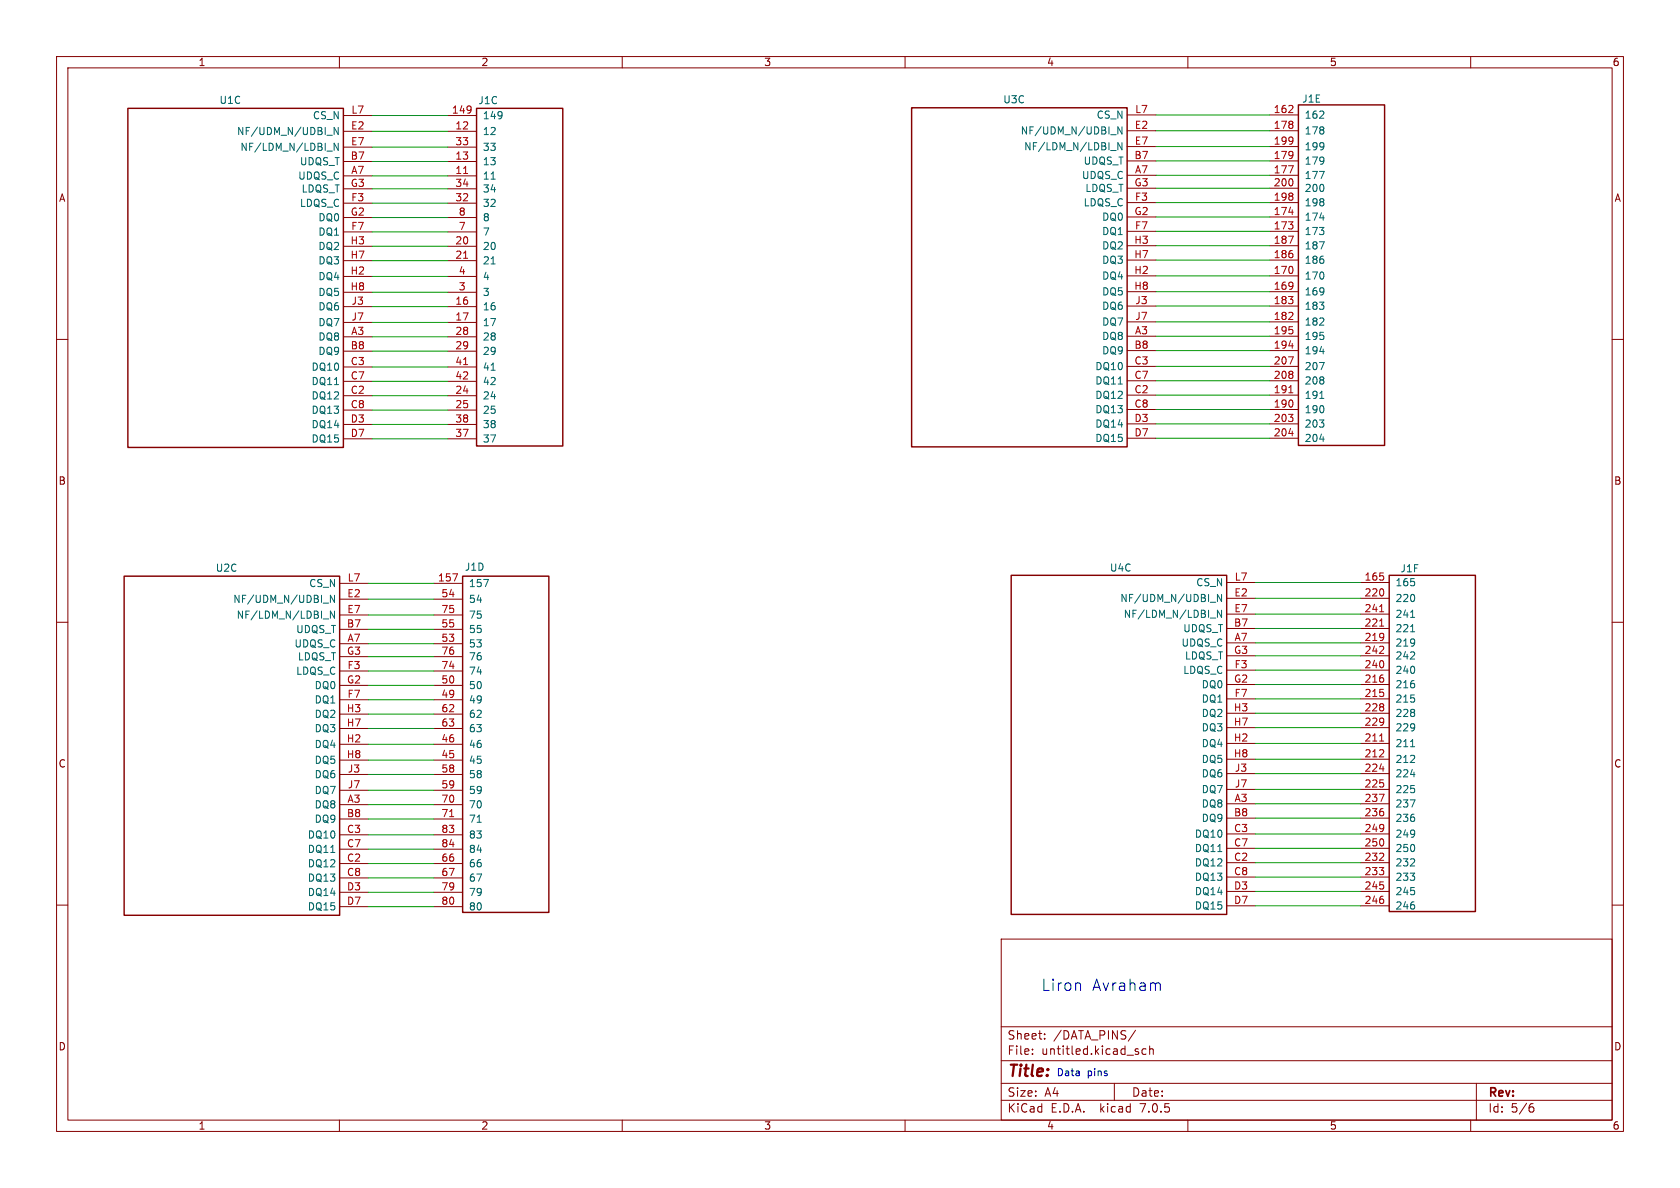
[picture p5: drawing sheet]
<svg xmlns="http://www.w3.org/2000/svg" width="297mm" height="210mm" viewBox="0 0 297 210" stroke-linecap="round" stroke-linejoin="round" font-family="sans-serif">
<g fill="none" stroke="#840000" stroke-width=".18">
<path d="M10 10h277v190h-277zM12 12h273v186h-273zM60 10v2M110 10v2M160 10v2M210 10v2M260 10v2M60.7 31.1h5.1M60.7 23.2h5.1M60.7 28.5h5.1M60.7 20.4h5.1M60.7 35.9h5.1"/>
<path d="M60.7 26h5.1M60.7 33.4h5.1M60.7 38.5h5.1M79.2 31.1h5.1M79.2 23.2h5.1M79.2 28.5h5.1M79.2 20.4h5.1M79.2 35.9h5.1M79.2 26h5.1M79.2 33.4h5.1M79.2 38.5h5.1M199.3 31h5"/>
<path d="M199.3 28.4h5M199.3 23.1h5M199.3 25.9h5M199.3 35.8h5M199.3 38.4h5M199.3 33.3h5M199.3 20.3h5M224.5 31h5M224.5 28.4h5M224.5 23.1h5M224.5 25.9h5M224.5 35.8h5"/>
<path d="M224.5 38.4h5M224.5 33.3h5M224.5 20.3h5M10 60h2M60.7 54.2h5.1M60.7 57h5.1M60.7 43.5h5.1M60.7 46.1h5.1M60.7 59.5h5.1M60.7 51.7h5.1M60.7 48.9h5.1M60.7 41h5.1"/>
<path d="M79.2 54.2h5.1M79.2 57h5.1M79.2 43.5h5.1M79.2 46.1h5.1M79.2 59.5h5.1M79.2 51.7h5.1M79.2 48.9h5.1M79.2 41h5.1M199.3 59.4h5M199.3 40.9h5M199.3 48.8h5M199.3 43.4h5"/>
<path d="M199.3 46h5M199.3 51.6h5M199.3 54.1h5M199.3 56.9h5M224.5 59.4h5M224.5 40.9h5M224.5 48.8h5M224.5 43.4h5M224.5 46h5M224.5 51.6h5M224.5 54.1h5M224.5 56.9h5"/>
<path d="M285 60h2M60.7 70h5.1M60.7 72.5h5.1M60.7 62.1h5.1M60.7 77.6h5.1M60.7 75h5.1M60.7 64.9h5.1M60.7 67.4h5.1M79.2 70h5.1M79.2 72.5h5.1M79.2 62.1h5.1M79.2 77.6h5.1"/>
<path d="M79.2 75h5.1M79.2 64.9h5.1M79.2 67.4h5.1M199.3 62h5M199.3 69.9h5M199.3 64.8h5M199.3 67.3h5M199.3 72.4h5M199.3 74.9h5M199.3 77.5h5M224.5 62h5M224.5 69.9h5"/>
<path d="M224.5 64.8h5M224.5 67.3h5M224.5 72.4h5M224.5 74.9h5M224.5 77.5h5M10 110h2M60 113.8h5.1M60 111.3h5.1M60 105.9h5.1M60 108.7h5.1M60 118.6h5.1M60 116.1h5.1"/>
<path d="M60 103.1h5.1M76.7 113.8h5.1M76.7 111.3h5.1M76.7 105.9h5.1M76.7 108.7h5.1M76.7 118.6h5.1M76.7 116.1h5.1M76.7 103.1h5.1M216.9 103h5M216.9 113.6h5M216.9 105.8h5M216.9 111.1h5"/>
<path d="M216.9 118.5h5M216.9 108.6h5M216.9 115.9h5M240.5 103h5.1M240.5 113.6h5.1M240.5 105.8h5.1M240.5 111.1h5.1M240.5 118.5h5.1M240.5 108.6h5.1M240.5 115.9h5.1M285 110h2M60 123.7h5.1"/>
<path d="M60 121.2h5.1M60 131.6h5.1M60 126.2h5.1M60 128.8h5.1M60 134.4h5.1M60 136.9h5.1M60 139.7h5.1M76.7 123.7h5.1M76.7 121.2h5.1M76.7 131.6h5.1M76.7 126.2h5.1M76.7 128.8h5.1"/>
<path d="M76.7 134.4h5.1M76.7 136.9h5.1M76.7 139.7h5.1M216.9 131.4h5M216.9 134.2h5M216.9 123.5h5M216.9 121h5M216.9 136.8h5M216.9 139.5h5M216.9 126.1h5M216.9 128.6h5M240.5 131.4h5.1"/>
<path d="M240.5 134.2h5.1M240.5 123.5h5.1M240.5 121h5.1M240.5 136.8h5.1M240.5 139.5h5.1M240.5 126.1h5.1M240.5 128.6h5.1M10 160h2M60 142.2h5.1M60 144.8h5.1M60 152.7h5.1M60 147.6h5.1"/>
<path d="M60 150.1h5.1M60 155.2h5.1M60 157.7h5.1M76.7 142.2h5.1M76.7 144.8h5.1M76.7 152.7h5.1M76.7 147.6h5.1M76.7 150.1h5.1M76.7 155.2h5.1M76.7 157.7h5.1M216.9 152.5h5M216.9 155h5"/>
<path d="M216.9 144.6h5M216.9 142.1h5M216.9 157.6h5M216.9 147.4h5M216.9 150h5M240.5 152.5h5.1M240.5 155h5.1M240.5 144.6h5.1M240.5 142.1h5.1M240.5 157.6h5.1M240.5 147.4h5.1M240.5 150h5.1"/>
<path d="M285 160h2M60 160.3h5.1M76.7 160.3h5.1M177 166h108v32h-108zM216.9 160.1h5M240.5 160.1h5.1M60 198v2M110 198v2M160 198v2M177 194.5h108M177 191.5h108M177 187.5h108"/>
<path d="M177 181.5h108M182.5 186.3v.1M182.5 185.5v.1M184.7 183.6v.1M184.7 182.8v.1M197 191.5v3M200.7 182.1l-1.2 2M201.1 185.9l.2 .2-.2 .3M201.1 185.4l.1 .1M202.6 185.5l-.4-.1-.3 .3v.4l.1 .2h.6M203.2 185.5l.3-.1 .3 .1 .1 .9M203.2 184.9v1.5"/>
<path d="M210 198v2M260 198v2M261 191.5v6.5M270.5 195.7h.4l.3 .3-.2 .5h-.5M271 195.1l-.5 .1"/>
</g>
<path d="M22.6 19.2h38.1v59.9h-38.1zM84.3 19.2h15.2v59.6h-15.2zM161.2 19.1h38.1v59.9h-38.1zM229.5 18.5h15.3v60.2h-15.3zM21.9 101.9h38.1v59.9h-38.1zM81.8 101.9h15.2v59.4h-15.2zM178.8 101.7h38.1v59.9h-38.1zM245.6 101.7h15.2v59.4h-15.2z" fill="none" stroke="#840000" stroke-width=".25"/>
<g fill="none" stroke="#006464" stroke-width=".18">
<path d="M234 19.8v.4M57.8 23.9h1M57.8 26.7h1M59.8 22.5v1.3l-.7-1.3v1.3M59.8 25.3v1.3l-.7-1.3v1.3M86.8 31.7h.7M196.4 23.8h.9M196.4 26.6h.9M198.4 22.4v1.3l-.8-1.3v1.3M198.4 25.2v1.3l-.8-1.3v1.3M233.3 20.9h.7M233.3 30.3h.8l-.5 1.3"/>
<path d="M233.3 38.5h.8M86.8 46.7h.7M233.3 57.5h.7M233.3 42.7h.8l-.5 1.3M234 56.3v.4M86.8 65.5h.7M233.3 64.1h.8l-.5 1.2M233.3 70.4h.7M233.3 62.1h.8M233.3 77.6h.8M57.1 106.6h1M57.1 109.4h1"/>
<path d="M59.1 105.2v1.3l-.7-1.3v1.3M59.1 108v1.3l-.7-1.3v1.3M85.5 102.4h.9l-.6 1.3M214 106.5h.9M214 109.3h.9M216 105.1v1.2l-.8-1.2v1.2M216 107.9v1.2l-.8-1.2v1.2M249.3 116.5h.8M249.4 111.7h.7M249.4 109.1h.7M250 115.4v.4M249.3 134.8h.8"/>
<path d="M249.4 132h.7M249.4 136.9h.8M250 133.6v.5M84.4 145.4h.7M249.3 153.1h.8M249.3 141.4h.9l-.6 1.3M250 151.9v.5"/>
</g>
<path d="M82 30.7h.7M82 45.7h.7M82 64.5h.7M227.8 69.4h.8M243.9 110.7h.7M243.9 108.1h.7M243.9 131h.7M79.5 144.4h.7" fill="none" stroke="#a90000" stroke-width=".18"/>
<path d="M190.9 173.8l.1 1.3M204.8 173.8l.3 .2v1.1" fill="none" stroke="#0000c2" stroke-width=".18"/>
<g fill="none" stroke="#009600" stroke-width=".18">
<path d="M65.8 23.2h13.4M65.8 26h13.4M65.8 20.4h13.4M65.8 38.5h13.4M65.8 28.5h13.4M65.8 35.9h13.4M65.8 33.4h13.4M65.8 31.1h13.4M204.3 33.3h20.2M204.3 38.4h20.2M204.3 31h20.2M204.3 23.1h20.2"/>
<path d="M204.3 20.3h20.2M204.3 25.9h20.2M204.3 35.8h20.2M204.3 28.4h20.2M65.8 57h13.4M65.8 54.2h13.4M65.8 59.5h13.4M65.8 43.5h13.4M65.8 41h13.4M65.8 46.1h13.4M65.8 48.9h13.4M65.8 51.7h13.4"/>
<path d="M204.3 43.4h20.2M204.3 40.9h20.2M204.3 46h20.2M204.3 51.6h20.2M204.3 54.1h20.2M204.3 56.9h20.2M204.3 48.8h20.2M204.3 59.4h20.2M65.8 77.6h13.4M65.8 75h13.4M65.8 64.9h13.4M65.8 67.4h13.4"/>
<path d="M65.8 72.5h13.4M65.8 70h13.4M65.8 62.1h13.4M204.3 64.8h20.2M204.3 72.4h20.2M204.3 69.9h20.2M204.3 67.3h20.2M204.3 74.9h20.2M204.3 77.5h20.2M204.3 62h20.2M65.1 111.3h11.6M65.1 108.7h11.6"/>
<path d="M65.1 118.6h11.6M65.1 113.8h11.6M65.1 116.1h11.6M65.1 105.9h11.6M65.1 103.1h11.6M221.9 108.6h18.6M221.9 118.5h18.6M221.9 111.1h18.6M221.9 103h18.6M221.9 113.6h18.6M221.9 115.9h18.6M221.9 105.8h18.6"/>
<path d="M65.1 139.7h11.6M65.1 136.9h11.6M65.1 134.4h11.6M65.1 121.2h11.6M65.1 128.8h11.6M65.1 131.6h11.6M65.1 123.7h11.6M65.1 126.2h11.6M221.9 139.5h18.6M221.9 131.4h18.6M221.9 123.5h18.6M221.9 128.6h18.6"/>
<path d="M221.9 121h18.6M221.9 126.1h18.6M221.9 134.2h18.6M221.9 136.8h18.6M65.1 144.8h11.6M65.1 142.2h11.6M65.1 147.6h11.6M65.1 155.2h11.6M65.1 150.1h11.6M65.1 152.7h11.6M65.1 157.7h11.6M221.9 142.1h18.6"/>
<path d="M221.9 144.6h18.6M221.9 147.4h18.6M221.9 152.5h18.6M221.9 150h18.6M221.9 155h18.6M221.9 157.6h18.6M65.1 160.3h11.6M221.9 160.1h18.6"/>
</g>
<g font-size="2.8" fill="#0000c2">
<text x="184" y="175.3">Liron</text>
<text x="192.9" y="175.3">Avraham</text>
</g>
<text font-size="2.8" fill="#840000" x="178" y="190.8">Title:</text>
<g font-size="2.1" fill="#840000">
<text x="178" y="183.9">Sheet:</text>
<text x="186.2" y="183.9">/DATA_PINS/</text>
<text x="178" y="186.6">File:</text>
<text x="184" y="186.6">untitled.kicad_sch</text>
<text x="178" y="196.8">KiCad</text>
<text x="178" y="194">Size:</text>
<text x="184.6" y="194">A4</text>
<text x="185.7" y="196.8">E.D.A.</text>
<text x="194.4" y="196.8">kicad</text>
<text x="200" y="194">Date:</text>
<text x="201.5" y="196.8">7.0.5</text>
<text x="263" y="194.2">Rev:</text>
<text x="263" y="196.8">Id:</text>
<text x="267" y="196.8">5/6</text>
</g>
<g font-size="1.8" fill="#840000">
<text x="35" y="11.8">1</text>
<text x="85" y="11.8">2</text>
<text x="135" y="11.8">3</text>
<text x="185" y="11.8">4</text>
<text x="235" y="11.8">5</text>
<text x="285" y="11.8">6</text>
<text x="10.4" y="35.8">A</text>
<text x="285.4" y="35.8">A</text>
<text x="10.3" y="85.8">B</text>
<text x="285.3" y="85.8">B</text>
<text x="10.3" y="135.8">C</text>
<text x="285.3" y="135.8">C</text>
<text x="10.3" y="185.8">D</text>
<text x="285.3" y="185.8">D</text>
<text x="35" y="199.8">1</text>
<text x="85" y="199.8">2</text>
<text x="135" y="199.8">3</text>
<text x="185" y="199.8">4</text>
<text x="235" y="199.8">5</text>
<text x="285" y="199.8">6</text>
</g>
<g font-size="1.8" fill="#006464">
<text x="38.7" y="18.5">U1C</text>
<text x="55.3" y="21.2">CS_N</text>
<text x="84.5" y="18.6">J1C</text>
<text x="85.3" y="21.2">149</text>
<text x="177.3" y="18.4">U3C</text>
<text x="180.4" y="23.9">NF/UDM_N/UDBI_N</text>
<text x="193.9" y="21.1">CS_N</text>
<text x="230.2" y="18.3">J1E</text>
<text x="230.6" y="21.1">162</text>
<text x="230.6" y="23.9">178</text>
<text x="41.9" y="24">NF/UDM_N/UDBI_N</text>
<text x="42.5" y="26.8">NF/LDM_N/LDBI_N</text>
<text x="53" y="29.4">UDQS_T</text>
<text x="85.3" y="24">12</text>
<text x="85.3" y="29.4">13</text>
<text x="85.3" y="26.8">33</text>
<text x="181" y="26.7">NF/LDM_N/LDBI_N</text>
<text x="191.6" y="29.3">UDQS_T</text>
<text x="230.6" y="29.3">179</text>
<text x="230.6" y="26.7">199</text>
<text x="52.7" y="31.9">UDQS_C</text>
<text x="53.3" y="34.2">LDQS_T</text>
<text x="85.3" y="31.9">11</text>
<text x="85.3" y="34.2">34</text>
<text x="191.2" y="31.8">UDQS_C</text>
<text x="191.9" y="34.1">LDQS_T</text>
<text x="230.6" y="31.8">177</text>
<text x="230.6" y="34.1">200</text>
<text x="53" y="36.7">LDQS_C</text>
<text x="56.3" y="41.8">DQ1</text>
<text x="56.3" y="39.3">DQ0</text>
<text x="85.3" y="36.7">32</text>
<text x="85.3" y="41.8">7</text>
<text x="85.3" y="39.3">8</text>
<text x="191.6" y="36.6">LDQS_C</text>
<text x="194.8" y="41.7">DQ1</text>
<text x="194.8" y="39.2">DQ0</text>
<text x="230.6" y="41.7">173</text>
<text x="230.6" y="39.2">174</text>
<text x="230.6" y="36.6">198</text>
<text x="56.3" y="44.4">DQ2</text>
<text x="56.3" y="46.9">DQ3</text>
<text x="85.3" y="44.4">20</text>
<text x="85.3" y="46.9">21</text>
<text x="194.8" y="44.3">DQ2</text>
<text x="194.8" y="46.8">DQ3</text>
<text x="230.6" y="46.8">186</text>
<text x="230.6" y="44.3">187</text>
<text x="56.3" y="49.7">DQ4</text>
<text x="56.3" y="52.5">DQ5</text>
<text x="85.3" y="52.5">3</text>
<text x="85.3" y="49.7">4</text>
<text x="194.8" y="49.6">DQ4</text>
<text x="194.8" y="52.4">DQ5</text>
<text x="230.6" y="52.4">169</text>
<text x="230.6" y="49.6">170</text>
<text x="56.3" y="55">DQ6</text>
<text x="56.3" y="57.8">DQ7</text>
<text x="85.3" y="55">16</text>
<text x="85.3" y="57.8">17</text>
<text x="194.8" y="54.9">DQ6</text>
<text x="194.8" y="57.7">DQ7</text>
<text x="230.6" y="57.7">182</text>
<text x="230.6" y="54.9">183</text>
<text x="55.1" y="65.7">DQ10</text>
<text x="56.3" y="60.4">DQ8</text>
<text x="56.3" y="62.9">DQ9</text>
<text x="85.3" y="60.4">28</text>
<text x="85.3" y="62.9">29</text>
<text x="85.3" y="65.7">41</text>
<text x="193.6" y="65.6">DQ10</text>
<text x="194.8" y="60.3">DQ8</text>
<text x="194.8" y="62.8">DQ9</text>
<text x="230.6" y="62.8">194</text>
<text x="230.6" y="60.3">195</text>
<text x="230.6" y="65.6">207</text>
<text x="55.1" y="70.8">DQ12</text>
<text x="55.1" y="68.2">DQ11</text>
<text x="85.3" y="70.8">24</text>
<text x="85.3" y="68.2">42</text>
<text x="193.6" y="70.7">DQ12</text>
<text x="193.6" y="68.1">DQ11</text>
<text x="230.6" y="70.7">191</text>
<text x="230.6" y="68.1">208</text>
<text x="55.1" y="73.3">DQ13</text>
<text x="55.1" y="75.9">DQ14</text>
<text x="85.3" y="73.3">25</text>
<text x="85.3" y="75.9">38</text>
<text x="193.6" y="73.2">DQ13</text>
<text x="193.6" y="75.8">DQ14</text>
<text x="230.6" y="73.2">190</text>
<text x="230.6" y="75.8">203</text>
<text x="55.1" y="78.4">DQ15</text>
<text x="85.3" y="78.4">37</text>
<text x="193.6" y="78.3">DQ15</text>
<text x="230.6" y="78.3">204</text>
<text x="38.1" y="101.2">U2C</text>
<text x="82.1" y="101.1">J1D</text>
<text x="196.2" y="101.2">U4C</text>
<text x="247.5" y="101.3">J1F</text>
<text x="41.2" y="106.7">NF/UDM_N/UDBI_N</text>
<text x="54.6" y="103.9">CS_N</text>
<text x="82.8" y="103.9">157</text>
<text x="82.8" y="106.7">54</text>
<text x="198" y="106.6">NF/UDM_N/UDBI_N</text>
<text x="211.5" y="103.8">CS_N</text>
<text x="246.6" y="103.8">165</text>
<text x="246.6" y="106.6">220</text>
<text x="41.8" y="109.5">NF/LDM_N/LDBI_N</text>
<text x="52.3" y="112.1">UDQS_T</text>
<text x="82.8" y="112.1">55</text>
<text x="82.8" y="109.5">75</text>
<text x="198.6" y="109.4">NF/LDM_N/LDBI_N</text>
<text x="209.2" y="111.9">UDQS_T</text>
<text x="246.6" y="111.9">221</text>
<text x="246.6" y="109.4">241</text>
<text x="52" y="114.6">UDQS_C</text>
<text x="52.3" y="119.4">LDQS_C</text>
<text x="52.6" y="116.9">LDQS_T</text>
<text x="82.8" y="114.6">53</text>
<text x="82.8" y="119.4">74</text>
<text x="82.8" y="116.9">76</text>
<text x="208.9" y="114.5">UDQS_C</text>
<text x="209.2" y="119.3">LDQS_C</text>
<text x="209.5" y="116.8">LDQS_T</text>
<text x="246.6" y="114.5">219</text>
<text x="246.6" y="119.3">240</text>
<text x="246.6" y="116.8">242</text>
<text x="55.6" y="124.5">DQ1</text>
<text x="55.6" y="122">DQ0</text>
<text x="82.8" y="124.5">49</text>
<text x="82.8" y="122">50</text>
<text x="212.4" y="124.4">DQ1</text>
<text x="212.4" y="121.8">DQ0</text>
<text x="246.6" y="124.4">215</text>
<text x="246.6" y="121.8">216</text>
<text x="55.6" y="127.1">DQ2</text>
<text x="55.6" y="129.6">DQ3</text>
<text x="82.8" y="127.1">62</text>
<text x="82.8" y="129.6">63</text>
<text x="212.4" y="126.9">DQ2</text>
<text x="212.4" y="129.5">DQ3</text>
<text x="246.6" y="126.9">228</text>
<text x="246.6" y="129.5">229</text>
<text x="55.6" y="132.4">DQ4</text>
<text x="55.6" y="135.2">DQ5</text>
<text x="55.6" y="137.7">DQ6</text>
<text x="82.8" y="135.2">45</text>
<text x="82.8" y="132.4">46</text>
<text x="82.8" y="137.7">58</text>
<text x="212.4" y="132.2">DQ4</text>
<text x="212.4" y="135">DQ5</text>
<text x="212.4" y="137.6">DQ6</text>
<text x="246.6" y="132.2">211</text>
<text x="246.6" y="135">212</text>
<text x="246.6" y="137.6">224</text>
<text x="55.6" y="143.1">DQ8</text>
<text x="55.6" y="140.5">DQ7</text>
<text x="82.8" y="140.5">59</text>
<text x="82.8" y="143.1">70</text>
<text x="212.4" y="142.9">DQ8</text>
<text x="212.4" y="140.4">DQ7</text>
<text x="246.6" y="140.4">225</text>
<text x="246.6" y="142.9">237</text>
<text x="54.4" y="148.4">DQ10</text>
<text x="55.6" y="145.6">DQ9</text>
<text x="82.8" y="145.6">71</text>
<text x="82.8" y="148.4">83</text>
<text x="211.2" y="148.2">DQ10</text>
<text x="212.4" y="145.5">DQ9</text>
<text x="246.6" y="145.5">236</text>
<text x="246.6" y="148.2">249</text>
<text x="54.4" y="153.5">DQ12</text>
<text x="54.4" y="150.9">DQ11</text>
<text x="82.8" y="153.5">66</text>
<text x="82.8" y="150.9">84</text>
<text x="211.2" y="153.3">DQ12</text>
<text x="211.2" y="150.8">DQ11</text>
<text x="211.2" y="155.9">DQ13</text>
<text x="246.6" y="153.3">232</text>
<text x="246.6" y="155.9">233</text>
<text x="246.6" y="150.8">250</text>
<text x="54.4" y="156">DQ13</text>
<text x="54.4" y="158.6">DQ14</text>
<text x="54.4" y="161.1">DQ15</text>
<text x="82.8" y="156">67</text>
<text x="82.8" y="158.6">79</text>
<text x="82.8" y="161.1">80</text>
<text x="211.2" y="158.4">DQ14</text>
<text x="211.2" y="160.9">DQ15</text>
<text x="246.6" y="158.4">245</text>
<text x="246.6" y="160.9">246</text>
</g>
<g font-size="1.8" fill="#a90000">
<text x="62" y="23">E2</text>
<text x="62.1" y="20.2">L7</text>
<text x="79.8" y="20.2">149</text>
<text x="80.4" y="23">12</text>
<text x="200.6" y="22.9">E2</text>
<text x="200.6" y="20.1">L7</text>
<text x="225.1" y="20.1">162</text>
<text x="225.1" y="22.9">178</text>
<text x="61.9" y="28.3">B7</text>
<text x="62" y="25.8">E7</text>
<text x="80.4" y="28.3">13</text>
<text x="80.4" y="25.8">33</text>
<text x="200.5" y="28.2">B7</text>
<text x="200.6" y="25.7">E7</text>
<text x="225.1" y="28.2">179</text>
<text x="225.1" y="25.7">199</text>
<text x="61.9" y="33.1">G3</text>
<text x="62" y="30.8">A7</text>
<text x="62" y="35.7">F3</text>
<text x="80.4" y="30.8">11</text>
<text x="80.4" y="35.7">32</text>
<text x="80.4" y="33.1">34</text>
<text x="200.5" y="33">G3</text>
<text x="200.6" y="30.7">A7</text>
<text x="200.6" y="35.6">F3</text>
<text x="225.1" y="30.7">177</text>
<text x="225.1" y="35.6">198</text>
<text x="225.1" y="33">200</text>
<text x="61.9" y="38.2">G2</text>
<text x="62" y="40.7">F7</text>
<text x="81" y="40.7">7</text>
<text x="81" y="38.2">8</text>
<text x="200.5" y="38.1">G2</text>
<text x="200.6" y="40.6">F7</text>
<text x="225.1" y="40.6">173</text>
<text x="225.1" y="38.1">174</text>
<text x="61.9" y="43.3">H3</text>
<text x="61.9" y="45.8">H7</text>
<text x="80.4" y="43.3">20</text>
<text x="80.4" y="45.8">21</text>
<text x="200.5" y="43.2">H3</text>
<text x="200.5" y="45.7">H7</text>
<text x="225.1" y="45.7">186</text>
<text x="225.1" y="43.2">187</text>
<text x="61.9" y="48.6">H2</text>
<text x="61.9" y="51.4">H8</text>
<text x="62.1" y="53.9">J3</text>
<text x="80.4" y="53.9">16</text>
<text x="81" y="51.4">3</text>
<text x="81" y="48.6">4</text>
<text x="200.5" y="48.5">H2</text>
<text x="200.5" y="51.3">H8</text>
<text x="200.7" y="53.8">J3</text>
<text x="225.1" y="51.3">169</text>
<text x="225.1" y="48.5">170</text>
<text x="225.1" y="53.8">183</text>
<text x="62" y="59.3">A3</text>
<text x="62.1" y="56.7">J7</text>
<text x="80.4" y="56.7">17</text>
<text x="80.4" y="59.3">28</text>
<text x="200.6" y="59.2">A3</text>
<text x="200.7" y="56.6">J7</text>
<text x="225.1" y="56.6">182</text>
<text x="225.1" y="59.2">195</text>
<text x="61.9" y="61.8">B8</text>
<text x="61.9" y="64.6">C3</text>
<text x="80.4" y="61.8">29</text>
<text x="80.4" y="64.6">41</text>
<text x="200.5" y="61.7">B8</text>
<text x="200.5" y="64.5">C3</text>
<text x="225.1" y="61.7">194</text>
<text x="225.1" y="64.5">207</text>
<text x="61.9" y="69.7">C2</text>
<text x="61.9" y="67.2">C7</text>
<text x="80.4" y="69.7">24</text>
<text x="80.4" y="67.2">42</text>
<text x="200.5" y="69.6">C2</text>
<text x="200.5" y="67.1">C7</text>
<text x="225.1" y="69.6">191</text>
<text x="225.1" y="67.1">208</text>
<text x="61.9" y="72.2">C8</text>
<text x="61.9" y="74.8">D3</text>
<text x="61.9" y="77.3">D7</text>
<text x="80.4" y="72.2">25</text>
<text x="80.4" y="77.3">37</text>
<text x="80.4" y="74.8">38</text>
<text x="200.5" y="72.1">C8</text>
<text x="200.5" y="74.7">D3</text>
<text x="200.5" y="77.2">D7</text>
<text x="225.1" y="72.1">190</text>
<text x="225.1" y="74.7">203</text>
<text x="225.1" y="77.2">204</text>
<text x="61.3" y="105.7">E2</text>
<text x="61.4" y="102.9">L7</text>
<text x="77.4" y="102.9">157</text>
<text x="78" y="105.7">54</text>
<text x="218.2" y="105.5">E2</text>
<text x="218.2" y="102.7">L7</text>
<text x="241.2" y="102.7">165</text>
<text x="241.2" y="105.5">220</text>
<text x="61.3" y="111">B7</text>
<text x="61.3" y="108.5">E7</text>
<text x="61.4" y="113.5">A7</text>
<text x="78" y="113.5">53</text>
<text x="78" y="111">55</text>
<text x="78" y="108.5">75</text>
<text x="218.1" y="110.8">B7</text>
<text x="218.2" y="108.3">E7</text>
<text x="218.2" y="113.4">A7</text>
<text x="241.2" y="113.4">219</text>
<text x="241.2" y="110.8">221</text>
<text x="241.2" y="108.3">241</text>
<text x="61.3" y="115.8">G3</text>
<text x="61.4" y="118.4">F3</text>
<text x="78" y="118.4">74</text>
<text x="78" y="115.8">76</text>
<text x="218.1" y="115.7">G3</text>
<text x="218.2" y="118.2">F3</text>
<text x="241.2" y="118.2">240</text>
<text x="241.2" y="115.7">242</text>
<text x="61.3" y="126">H3</text>
<text x="61.3" y="120.9">G2</text>
<text x="61.4" y="123.4">F7</text>
<text x="78" y="123.4">49</text>
<text x="78" y="120.9">50</text>
<text x="78" y="126">62</text>
<text x="218.1" y="125.8">H3</text>
<text x="218.1" y="120.8">G2</text>
<text x="218.2" y="123.3">F7</text>
<text x="241.2" y="123.3">215</text>
<text x="241.2" y="120.8">216</text>
<text x="241.2" y="125.8">228</text>
<text x="61.3" y="131.3">H2</text>
<text x="61.3" y="128.5">H7</text>
<text x="78" y="131.3">46</text>
<text x="78" y="128.5">63</text>
<text x="218.1" y="131.2">H2</text>
<text x="218.1" y="128.4">H7</text>
<text x="241.2" y="131.2">211</text>
<text x="241.2" y="128.4">229</text>
<text x="61.3" y="134.1">H8</text>
<text x="61.4" y="136.7">J3</text>
<text x="78" y="134.1">45</text>
<text x="78" y="136.7">58</text>
<text x="218.1" y="134">H8</text>
<text x="218.3" y="136.5">J3</text>
<text x="241.2" y="134">212</text>
<text x="241.2" y="136.5">224</text>
<text x="61.4" y="142">A3</text>
<text x="61.4" y="139.4">J7</text>
<text x="78" y="139.4">59</text>
<text x="78" y="142">70</text>
<text x="218.2" y="141.8">A3</text>
<text x="218.3" y="139.3">J7</text>
<text x="241.2" y="139.3">225</text>
<text x="241.2" y="141.8">237</text>
<text x="61.3" y="144.5">B8</text>
<text x="61.3" y="147.3">C3</text>
<text x="61.3" y="149.9">C7</text>
<text x="78" y="144.5">71</text>
<text x="78" y="147.3">83</text>
<text x="78" y="149.9">84</text>
<text x="218.1" y="144.4">B8</text>
<text x="218.1" y="147.2">C3</text>
<text x="218.1" y="149.7">C7</text>
<text x="241.2" y="144.4">236</text>
<text x="241.2" y="147.2">249</text>
<text x="241.2" y="149.7">250</text>
<text x="61.3" y="152.4">C2</text>
<text x="61.3" y="154.9">C8</text>
<text x="78" y="152.4">66</text>
<text x="78" y="154.9">67</text>
<text x="218.1" y="152.2">C2</text>
<text x="218.1" y="154.8">C8</text>
<text x="241.2" y="152.2">232</text>
<text x="241.2" y="154.8">233</text>
<text x="61.3" y="157.5">D3</text>
<text x="61.3" y="160">D7</text>
<text x="78" y="157.5">79</text>
<text x="78" y="160">80</text>
<text x="218.1" y="157.3">D3</text>
<text x="218.1" y="159.9">D7</text>
<text x="241.2" y="157.3">245</text>
<text x="241.2" y="159.9">246</text>
</g>
<g font-size="1.8" fill="#0000c2">
<text x="186.7" y="190.3">Data</text>
<text x="192.1" y="190.3">pins</text>
</g>
</svg>
